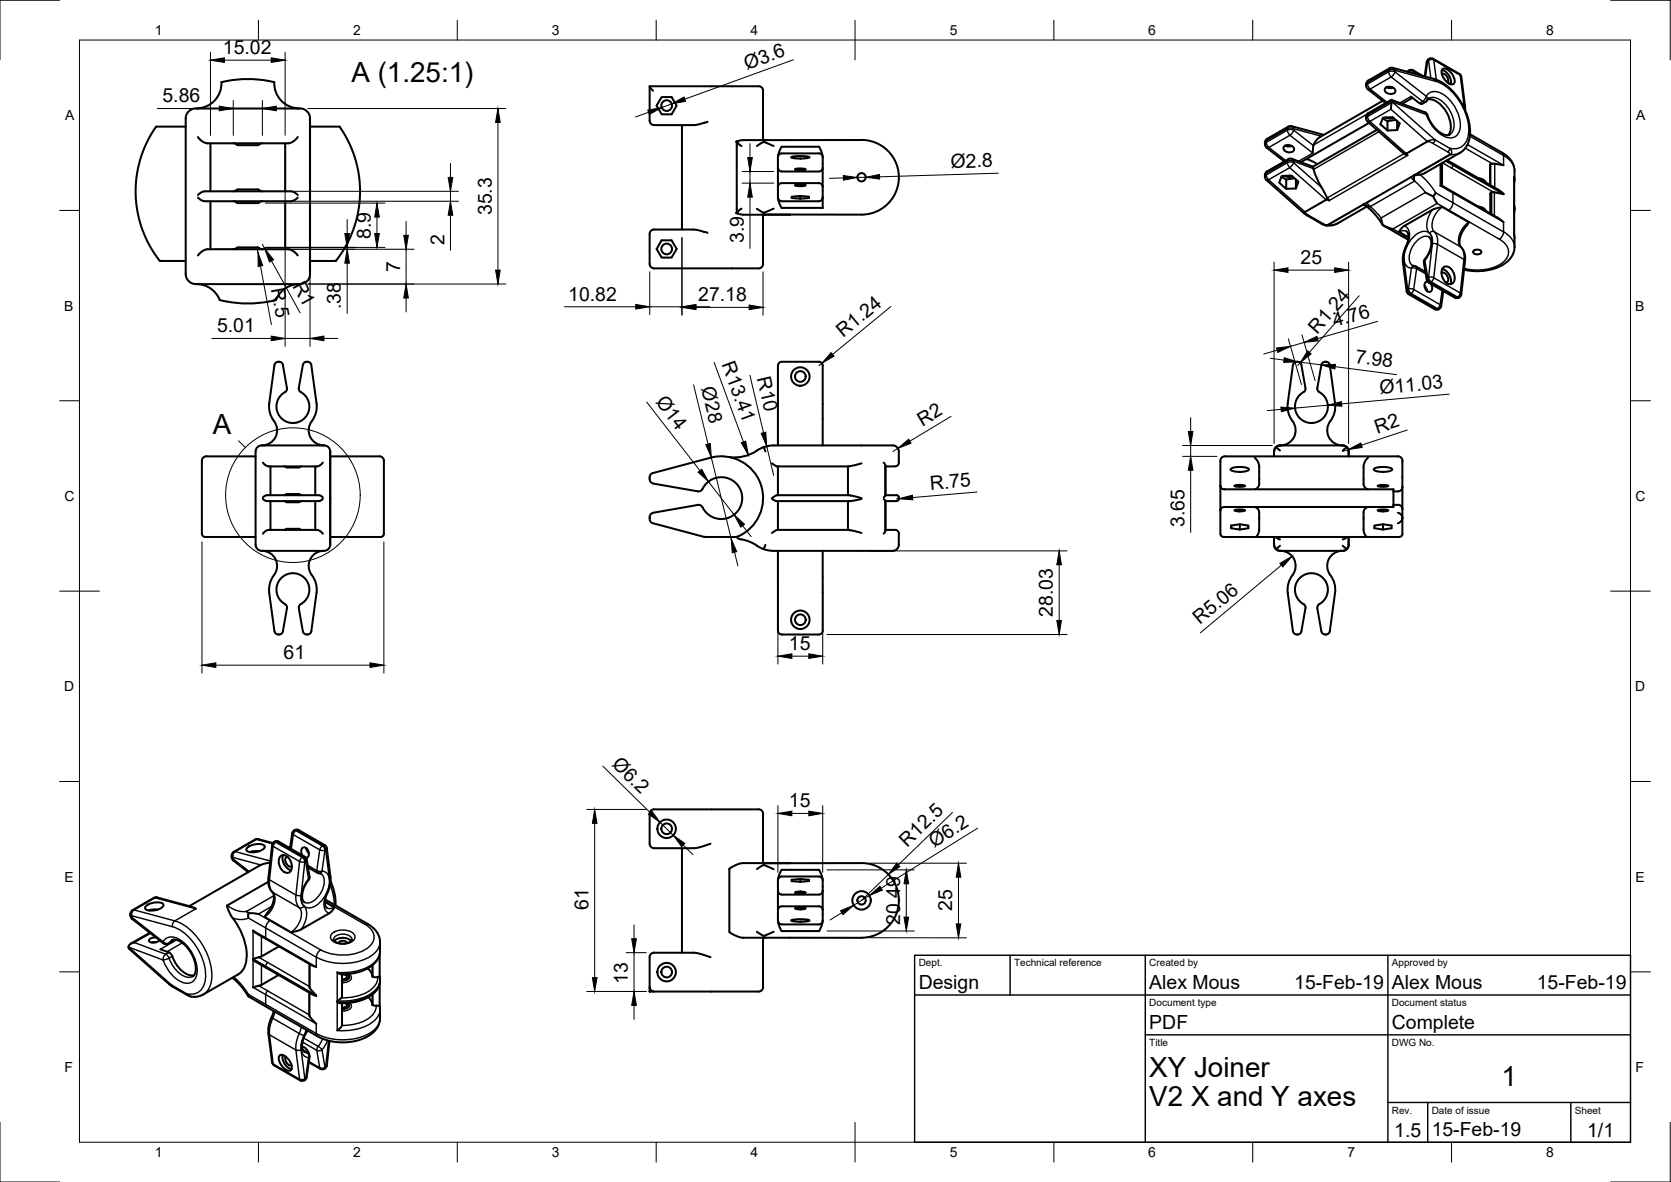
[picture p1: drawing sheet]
<svg xmlns="http://www.w3.org/2000/svg" width="420mm" height="297mm" viewBox="0 0 420 297" stroke-linecap="round" stroke-linejoin="round" font-family="sans-serif">
<!-- layer: Visible -->
<g fill="none" stroke="#000" stroke-width=".51">
<path d="M350.2 17.1l10.7 2.8 2.5 1.4 2.1 1.9 1.6 2.1 1.6 3.1 .7 2.6 .2 1.7-.1 2.2-.5 1.5-1 1.4-9.9 5.8-1.1 .3-1.5 .1 .2 1.5M350.3 17l-.9 .2-5.3 3M353.9 18l.7-.4h.5l2.6 1.5M359.2 14.9l-.4 .7-.6 3.6M359.4 14.8l-.2 .1M359.4 14.8h.9l6.9 4 .2 .5 1 8.4M362.5 17.6a3.2 3.2 0 0 1 2.3 3.6M362.5 18.6a1.62 1.62 0 0 1 1.5 2.2M362.7 17.4a1.69 1.69 0 0 1 2.1 .8 2.11 2.11 0 0 1 .6 3 2.95 2.95 0 0 1-2.8-2.4l-.1-.7zM46.7 29.8v39.1a3.1 3.1 0 0 0 3.9 2.5h23.8a3.5 3.5 0 0 0 3.3-1.4l.3-1.1M46.7 31.8h-7.5l-2 3.4-1.7 4-1.1 4.5-.3 3.7 .2 4.2 .9 4.2 1.5 4.1 2.5 4.3 1 1.4h6.5M49.2 27.3h26.2"/>
<path d="M49.2 27.2a2.51 2.51 0 0 0-2.5 2.6M49.8 34.4l1.2 1.2 1 .4h20.6l1.3-.5 1-1.1M52.9 36v12.1M55.7 20.6a6.3 6.3 0 0 1-6.2 6.6M58.7 36l1.2 .5h4.8l1.3-.5M67.4 20.3l1.6 .4M67.4 20.3a28.3 28.3 0 0 0-11.3 .3l-.4 .1M69 20.6a6.3 6.3 0 0 0 6.1 6.6M71.7 36v12.1M75.4 27.2a2.51 2.51 0 0 1 2.6 2.6M77.9 29.8v39.1M77.9 34.8h.1"/>
<path d="M77.9 29.8h.1M78 29.8v39.1M78 31.8h7.4l2 3.4 1.7 4 1.1 4.5 .3 3.7-.2 4.2-.8 4.2-1.6 4.1-2.4 4.3-1 1.4h-6.5M163.3 21.7v8.6a1.13 1.13 0 0 0 1.2 1.1M164.2 22.8l-.9-1.1h26.5a1.97 1.97 0 0 1 2 .7l.1 12.8M166.4 24.4h2.5l1.2 2.2-1.2 2.1h-2.5l-1.3-2.1zM171.5 31.4v26.3M177.9 30.6l-3.4 .8h-10M185.3 35.6v18M192 35.7l2.5 1M192.5 35.2h-5.9l-1.5 .4 1.4 1.1M192.5 35.2l-2.2 1.5"/>
<path d="M195.6 39.3l.3-1.1 .6-1.3h9.5l.6 1.4 .2 1M196.5 38.6h9.4a.92 .92 0 0 1 1 .9v2.7M196.5 38.6a.96 .96 0 0 0-.9 .9v2.7M198.9 39.5a8.4 8.4 0 0 1 4.7 .1 8.9 8.9 0 0 1-4.7-.1zM216.6 35.2h-24.1M216.6 35.2a9.4 9.4 0 0 1 9.4 9.4 9.4 9.4 0 0 1-9.4 9.3l-24.1 .1M318.1 35.9v.6l.4 .6 4.4 3.5M322.9 36.7a1.56 1.56 0 0 1 2.5 .9 1.46 1.46 0 0 1-1.5 .7 1.46 1.46 0 0 1-1.2-1.3zM323.1 36.6l1 .2 .7-.1M323.9 31.8l-5.3 3.1-.4 .4-.1 .6M323.9 40l1-.1 5.2 2M324.8 31.7l8 2.2"/>
<path d="M324.8 31.7l-.9 .1M328.4 40l1.4 .4 1.4 .9M344.1 20.2a1.48 1.48 0 0 0-.2 2.2l4.5 3.5M344.2 30.9l-17.1 9.9M346.2 32.6l-16.1 9.3M347.7 25.3l-15.7 9.1a4.2 4.2 0 0 0-1.9 4.1M347.7 29.8l1.2 .6M347.7 29.6l2.5-.2 1.7 1.6-.6 1.7-2.4 .1-1.8-1.6zM348.4 22.1a1.54 1.54 0 0 1 2.5 .9 1.46 1.46 0 0 1-1.6 .6 1.46 1.46 0 0 1-1.1-1.2zM348.5 29.5l.9 .3 1-.2M348.6 21.9l1 .2 .7-.1M348.9 30.4v2.4"/>
<path d="M349.8 25.1l-5.7 3.3a1.49 1.49 0 0 0-.2 2.2l8.5 7.5 1.5 .9M349.8 25.1l.1 .5M349.8 25.1l8.4 3.1M350 25.6l-.3 1.9M350.9 30.1l-2 .3M351.3 30.4v2.3M354.8 24.3l2.1 1.6M355.2 24.6l-2.6 1.5M358.2 28.2l.7 .7M358.4 25.6l-1 .5-.5-.2M358.8 25.2l-.4 .4M358.9 28.9l1 2.1 1.6 1.8 1.7 1.1 1 .1 .3-.2"/>
<path d="M359 25a5.3 5.3 0 0 1 4.7 3.2 5.3 5.3 0 0 1 .4 5.8M359.3 24.7l-.5 .5M369.6 33.7l8.3 4.8 1.7 1.4 .6 .8 .5 1.3v4M49.8 49.6l.7 .7 .9 .3h21.9l.7-.3 .9-.7M49.8 49l.8-.6 .8-.3h21.8l.8 .2 .9 .7M52.9 50.6v12M58.7 50.6l1.2 .4h4.8l1.3-.4M58.7 48.1l1.2-.5h5l1.1 .5M71.7 50.6v12M77.9 49.6h.1M77.9 49.3h.1M163.3 58.8v7.5a1.13 1.13 0 0 0 1.2 1.1"/>
<path d="M164.5 57.7h10l3.4 .8M164.5 57.7a1.13 1.13 0 0 0-1.2 1.1M185.3 53.6h-.2l1.8 .4h5.6M186.5 52.5l-1.2 1.1M190.3 52.5l1.7 1M191.9 54v12.3a1.36 1.36 0 0 1-1.8 1.1h-25.6M192 53.5l.2 .4h-.1M192.1 53.9l6.5 .1M192.1 53.9l.4 .1M194.5 52.4l-2.5 1.1M195.6 47v1a3.1 3.1 0 0 0 .3 2.3l.6 .3M195.6 42.2v4.8"/>
<path d="M195.6 42.2a.92 .92 0 0 0 .9 .9M196.5 46h9.4a.92 .92 0 0 1 1 .9M196.5 43.1h9.4M196.5 50.6h9.4M196.5 46a.92 .92 0 0 0-.9 .9M199.9 42.5a4.3 4.3 0 0 1 2.7 .1 4.1 4.1 0 0 1-2.7 0zM199.9 46.5l1.6-.2 1.1 .3a4 4 0 0 1-2.7 0zM201.2 49.2v.7l-2.1-.1v-.4l2.1-.2 2.2 .2v.4l-2.2 .1M206.9 42.2a.92 .92 0 0 1-1 .9M206.9 49.6a.92 .92 0 0 1-1 1M206.9 47v5.2h-10.4l-.6-1.3-.3-1.1M206.9 42.2v4.8"/>
<path d="M318.1 44.4l.3 .9 9.6 8.4 5.2 2.9 1.3 .1 1.5-.4 7.7-4.4M318.1 44v.4M322.2 44.4l1.2 .7M322.3 44.2l2.4-.1 1.8 1.6-.7 1.7-2.4 .1-1.8-1.6zM323 44.2l.9 .3 1-.2M323.4 45.1v2.4M323.9 40l-5.3 3-.4 .5-.1 .5M325.5 44.8l-2.1 .3M325.8 45.1v2.3M330.1 41.9a23.4 23.4 0 0 0 3 6.6l1.1 1.9M342.8 51.3l.1 .1M342.9 51.4l1.6 .5"/>
<path d="M342.9 51.4l2.5 2.1 2.3 3.1 6.4 3.6M347.3 54.8v.5a1.86 1.86 0 0 0 1.8 1.9l1.1 .3M353.6 58.1l.5 .6v1.3l-1.2 3.8-.2 1.8 1 7.6 .5 .7M354.1 59.6l-2.3-1.3 .9-1.3 7.6-4.4 1.7-.5 .7-.1 6.6 3.8-1.6 2.4-.7 2 .1 1.4 1.1 1.7 .2 1.8-1 8.9-.2 .5-.4 .3M355.6 44.1l-12.7 7.3M358.4 48.4l1.2 .6a.73 .73 0 0 0 .8 .2 .73 .73 0 0 0 .5-.6l.1-.1M359.3 59.5l.6 1-.1 1.5-.7 1.9-.9 1.3M360.3 49.3l1.1 1.8M362.1 46.7l.4-.1 14 8.1 1.6 1.1M362.6 41v5.7M363.9 40.3l12.6 7.2 1.6 1.2M374.7 48.7v5"/>
<path d="M374.7 41.3v5.2M375 48.3v5.5M375.3 41.1l-.6 .2M375.3 41.2l2.8 .3M375.5 48.3l2.6 .5M375.5 48.3h-.5l-.3 .4M380.7 51.9v7.1M380.7 44.4v7.2M380.7 51.6h.1M380.7 59l.1 3.3-.2 1.2-.9 1.5-1.1 1.1-2.6 1.3-2.9 .7h-2.6l-2.4-.3M380.7 51.6v1.9M380.7 59h.1"/>
<path d="M49.5 71.4a6.8 6.8 0 0 1 5.9 4l1.6 .4M49.8 64.2l1.1-1.1 1.1-.5h20.6l1.1 .5 1.2 1.1M59.5 62.3l-.8 .3M65.2 62.3l-.5-.1h-4.8l-.4 .1M65.2 62.3l.8 .3M67.7 75.8a28.2 28.2 0 0 1-10.7 0M71.5 72.6a7.3 7.3 0 0 0-2.2 2.8l-1.7 .4M75.1 71.4l-1.7 .3-1.9 .9M77.9 68.9h.1M77.9 63.9h.1M166.3 60.4h2.6l1.2 2.2-1.2 2.1h-2.5l-1.3-2.1zM354.1 73.9l6.7 3.8"/>
<path d="M355.2 66.7l.8 .3 2.4 1.3M358 66l.8 4.3 .2 .5 6.9 4h.9M358.2 71.9l.7 1.2M358.2 65.2l-.2 .8M358.8 73h-.1M358.9 70.7a1.35 1.35 0 0 0-.8 1.2 1.35 1.35 0 0 0 .7 1.2 .83 .83 0 0 0 1.1 .1 .83 .83 0 0 0 .2-1.1l-.3-.7M361.7 77.7h-.9M361.9 77.6l-.2 .1M362.5 68.6a1.52 1.52 0 0 1 1.6 2l-.3 .3h-.3M362.7 67.6a3.1 3.1 0 0 1 2 3.8M362.7 67.4a1.44 1.44 0 0 1 2.5 .6 2.39 2.39 0 0 1-.1 3.3 2.31 2.31 0 0 1-2.6-2.5zM362.9 73.1l-.5 3.8-.5 .7"/>
<path d="M370.5 63.1l.9-.4a.76 .76 0 0 1 1 .9l-1 .3a.76 .76 0 0 1-.9-.8zM71.1 91.7a1.09 1.09 0 0 0-1-.8 1.09 1.09 0 0 0-1.1 .8l-1.3 9.7M77.3 90.9h-.2a.92 .92 0 0 0-.9 .8l-1.1 6.1a1.53 1.53 0 0 0 1.1 1.1 4.2 4.2 0 0 1 .2 6.3 4.2 4.2 0 0 1-6.3-.8 4.2 4.2 0 0 1 1.8-6.1l.3-.8-1.1-5.8M77.4 90.9a.92 .92 0 0 1 .9 .8l1.3 9.7M196.5 90.9h9.4a.92 .92 0 0 1 1 .9v20.1M196.5 90.9a.96 .96 0 0 0-.9 .9v20.1M327.2 91.7a1.09 1.09 0 0 0-1-.8 1.09 1.09 0 0 0-1.1 .8l-1.3 9.7M333.4 90.9h-.2a.95 .95 0 0 0-.9 .8l-1.1 6.1a1.53 1.53 0 0 0 1.1 1.1 4.2 4.2 0 0 1 .2 6.3 4.2 4.2 0 0 1-6.3-.8 4.2 4.2 0 0 1 1.8-6.1l.3-.8-1.1-5.8M333.4 90.9a.92 .92 0 0 1 1 .8l1.3 9.7M64.3 114.7h-12.4a1.36 1.36 0 0 0-1.1 1.7v17.8M64.3 113.4v23.5M64.3 113.4a1.7 1.7 0 0 1 2.1-1.5h14.1a2.35 2.35 0 0 1 2.4 1.1l.1 .4"/>
<path d="M66.1 116.3l.7 .6 .7 .3h12.2l.8-.3 .7-.6M67.7 101.4a6.4 6.4 0 0 0 1.5 4.9 3.8 3.8 0 0 1-3.2 5.6M68 117.2v7.2M71.4 117.2a8.1 8.1 0 0 0 4.1 .1l.4-.1M79.3 117.2v7.2M79.6 101.4a6.4 6.4 0 0 1-1.5 4.9 3.8 3.8 0 0 0 3.2 5.6M83 113.4v23.5M83 116.4h.1M83 113.4h.1M83 114.7h12.4a1.13 1.13 0 0 1 1.1 1.1M83 113.4v11.8M96.5 115.8v18.4"/>
<path d="M190.3 113.2a10.1 10.1 0 0 1-6.9 1.7M192 112.4l-1.7 .8M194.1 116.4l1.3 .8h18l3.2-.8M195.6 117.2v7.2M213.2 117.2v7.2M222.2 116.3l.4 .6v7.6M222.6 117.2h2.5M226 113.4v2.9M226 113.4a1.71 1.71 0 0 0-2.2-1.5h-29.4l-2.4 .5 .5 1M226 116.2a.94 .94 0 0 1-.9 1M308 114.7h43.5a1.18 1.18 0 0 1 1.1 1.4v6.3M308 114.7a1.22 1.22 0 0 0-1.1 1.4v5.9"/>
<path d="M309.5 117.8a5.5 5.5 0 0 1 4.5 .1 2.94 2.94 0 0 1-2.7 .7 1.88 1.88 0 0 1-1.9-.7zM315.5 115l.7 .9 .4 .9v4.9a1.43 1.43 0 0 1-1.1 1.2M320.8 112.4l-.4 .8-.1 1.5M320.8 112.4l1 .8M321.9 111.9h15.7M321.9 111.9l-1.1 .5M321.9 111.9a1.49 1.49 0 0 0-1.5 1.5M323.8 101.4a6.4 6.4 0 0 0 1.5 4.9 3.8 3.8 0 0 1-3.2 5.6M335.7 101.4a6.4 6.4 0 0 1-1.5 4.9 3.8 3.8 0 0 0 3.2 5.6M337.6 111.9l.9 .3 .4 .5 .2 2M337.6 111.9a1.49 1.49 0 0 1 1.5 1.5M338.6 112.4l-1 .8"/>
<path d="M339.1 113.4v1.3M344 115l-.8 .9-.3 .9v4.9a1.43 1.43 0 0 0 1.1 1.2M345.5 117.8a5.5 5.5 0 0 1 4.6 .1 2.87 2.87 0 0 1-2.8 .7 1.88 1.88 0 0 1-1.9-.7zM50.8 134.2a.75 .75 0 0 0 .7 .7M51.5 134.9h12.8M66 138.4a3.9 3.9 0 0 1 3.5 2.5 3.9 3.9 0 0 1-1 4.2l-.7 1.9-.1 1.3 1.3 10.4a.99 .99 0 0 0 .9 .7M66.1 125.4l.9 .5h13.3l.9-.5M66.1 134.1l.7-.7 .7-.2h12.2l.8 .2 .7 .7M66.1 125l.9-.6h13.3l.9 .6M68 125.9v7.3M71.4 125.9a8.1 8.1 0 0 0 4.1 .1l.4-.1M71.4 124.4a8.7 8.7 0 0 1 3.7-.3l.8 .3"/>
<path d="M71.9 133l-.5 .2M75.4 133l.5 .2M75.4 133h-3.5M79.3 125.9v7.3M81.3 138.4l-1.4 .4a3.9 3.9 0 0 0-1.1 6.3l.6 1.2 .2 2-1.3 10.4a.94 .94 0 0 1-.9 .7M83 136.9h.1M83 133.9h.1M83 125.4h.1M83 125.2h.1M83 136.9a1.75 1.75 0 0 1-2.2 1.5h-14a2.29 2.29 0 0 1-2.4-1l-.1-.5M83 125.2v11.7M83 134.9h12.8"/>
<path d="M96.5 134.2a.75 .75 0 0 1-.7 .7M163.5 130.1a.97 .97 0 0 0 .7 1.4l13.1 3.4M175.4 126.9l-11.1 1.9a1.21 1.21 0 0 0-1 1.3M176.6 122.9a5.3 5.3 0 0 1 8.2-1.6 5.3 5.3 0 0 1-.4 8.3 5.3 5.3 0 0 1-8-2.4l-1-.3M176.6 122.9a1.12 1.12 0 0 1-1.2 .6l-11.1-2a1.43 1.43 0 0 1-1-1.3 1.43 1.43 0 0 1 .9-1.3l14.4-3.9a10.5 10.5 0 0 1 12.7 6.8 10.5 10.5 0 0 1-5.9 13.1M177.2 134.9h8.1l.4 .5 .8 .2M185.4 134.9h-.3M186.5 135.5l1.7 .5 2.1 1.1M190.3 137.1l1.7 .9M194.1 125.2l1.2-.8h18.3l3 .8M194.1 125.4l1.1 .5h18.6l2.8-.5M194.1 133.9l1.3-.7h17.9l3.3 .7"/>
<path d="M195.6 138.4v20.1a.96 .96 0 0 0 .9 .9M195.6 125.9v7.3M206.9 138.4v20.1a.92 .92 0 0 1-1 .9M213.2 125.9v7.3M222.2 125.4l.4 .5M222.6 133.2h2.5M222.6 124.4h2.8M222.6 125.9v7.5l-.4 .7M222.6 124.5l-.4 .5M225.1 133.2a.94 .94 0 0 1 .9 .9M225.4 124.4a.69 .69 0 0 1 .6 1M226 125.4a1.32 1.32 0 0 1-1.7 .5h-1.7"/>
<path d="M226 134.1v2.8a1.75 1.75 0 0 1-2.2 1.5h-29.4l-2.4-.4 .5-1.1M306.9 122v.2a.89 .89 0 0 0 1.1 .7M306.9 128.3v5.9M306.9 122v6.3M306.9 134.2a.75 .75 0 0 0 .7 .7M307.6 134.9h8.2M307.8 123l42.6-.1v.6M308 127.4a.94 .94 0 0 0-1.1 .9M309.6 132.1l2.1-.4 2.2 .4v.6l-2.2 .4-2.1-.4zM309.6 132.1v.6M310.4 128.2a3.9 3.9 0 0 1 2.7 .1 3.7 3.7 0 0 1-2.7-.1zM310.4 122.1a3.7 3.7 0 0 1 2.7 0 3.9 3.9 0 0 1-2.7 0z"/>
<path d="M311.7 131.7v1.4M315.5 127.4a1.42 1.42 0 0 1 1.1 1.3v4.7l-.4 1.1-.4 .4M315.8 134.9h27.9M320.3 134.9v2l.5 1.1M320.4 136.9a1.49 1.49 0 0 0 1.5 1.5M320.7 134.9l1.1 .7M320.8 138l1.1 .4M321.8 137.1l-1 .9M321.9 138.4h15.7M322.1 138.4a3.9 3.9 0 0 1 3.5 2.5 3.9 3.9 0 0 1-1 4.2l-.7 1.9-.2 1.3 1.4 10.4a.99 .99 0 0 0 .9 .7M337.4 138.4a3.9 3.9 0 0 0-3.5 2.5 3.9 3.9 0 0 0 1 4.2l.5 1.2 .3 2-1.3 10.4a.94 .94 0 0 1-1 .7M338.6 138l-1 .4"/>
<path d="M338.7 134.9l-1.1 .7M339.1 134.9l-.1 2.5a.48 .48 0 0 1-.3 .6 .48 .48 0 0 1-.6-.4l-.5-.5M339.1 134.9v2a1.49 1.49 0 0 1-1.5 1.5M344 127.4a1.38 1.38 0 0 0-1.1 1.3v4.7l.7 1.5h8.3M345.6 132.1l2.1-.4 2.2 .4v.6l-2.2 .4-2.1-.4zM346.4 122.1a3.7 3.7 0 0 1 2.7 0 3.9 3.9 0 0 1-2.7 0zM346.4 128.2a3.9 3.9 0 0 1 2.7 .1 3.7 3.7 0 0 1-2.7-.1zM347.7 131.7v1.4M350.4 126.9h1.1a1.13 1.13 0 0 1 1.1 1.1M350.4 123.5v3.4M350.4 126.9v.5h-42.6M351.5 128.8a1.34 1.34 0 0 1 1.1 1.4 1.34 1.34 0 0 1-1.1 1.3"/>
<path d="M352.6 122.4v5.6M352.6 134.2a.75 .75 0 0 1-.7 .7M352.6 128v6.2M352.6 122.4a1.13 1.13 0 0 1-1.1 1.1h-1.1M69.9 159.5h.3M71.1 158.7l1.1-6.2a1.54 1.54 0 0 0-1.1-1.1 4.2 4.2 0 0 1-.2-6.3 4.2 4.2 0 0 1 6.3 .9 4.2 4.2 0 0 1-1.8 6l-.3 .8 1.1 5.9M71.1 158.7a.92 .92 0 0 1-.9 .7M76.2 158.7a.92 .92 0 0 0 .9 .7M77.1 159.5h.2M196.5 159.5h9.4M326 159.5h.3M327.2 158.7l1.1-6.2a1.53 1.53 0 0 0-1.1-1.1 4.2 4.2 0 0 1-.2-6.3 4.2 4.2 0 0 1 6.3 .9 4.2 4.2 0 0 1-1.8 6l-.3 .8 1.1 5.9"/>
<path d="M327.2 158.7a.92 .92 0 0 1-.9 .7M332.3 158.7a.92 .92 0 0 0 .9 .7M333.2 159.5h.2M58.3 215l.2 1.1 3.9 3.1M62.1 213.1a4.2 4.2 0 0 1 4.4-.6v.1a1.76 1.76 0 0 1-1.7 1.4 2.83 2.83 0 0 1-2.8-.4zM64.1 211l-5.3 3-.4 .4-.1 .6M64.1 211l.9-.1 3.6 1M65 213.9h-.9l-1.2 .2M65.3 217.5l-17.7 10.2M65.6 217.3l-.3 .2M67.9 216.8l-2.3 .6M70.5 215.1a1.88 1.88 0 0 1 2.7 1.5 1.95 1.95 0 0 1-.8 2.8 2.76 2.76 0 0 1-1.9-4.3z"/>
<path d="M71.2 214.9a3.1 3.1 0 0 0 2 3.8M72.4 215.4a.79 .79 0 0 0-.7 .5 .79 .79 0 0 0 .2 .9l.4 .6a.8 .8 0 0 0 1.1 .3M72.5 212.9l.5 .1M73.5 209.4l-.6 3.8M73.5 209.4a1.12 1.12 0 0 1 1.6-.8l6.6 3.8 .4 .4 1 8.1-.3 2.2-.8 2.1-.3 1.3 .1 1.1 .4 .6M76 215a1.13 1.13 0 0 1-.3-1.3 1.13 1.13 0 0 1 1-.7 1.56 1.56 0 0 1 .4 2.6h-.1M77 213.1l.7 1.3M77.1 216l-.5-.7-6.6-3.8a1.14 1.14 0 0 0-1.6 .8l-.9 9.5 .3 1.4 1 1.4 .1 1.2-.7 2.3-1.7 2.3 6.7 3.9 .9-.2 1.5-.5 7.8-4.5 .7-1.1-2.4-1.3M77.1 216l.7 4.6-1 1.7-.7 1.6-.1 1.9 .5 .9M77.1 213.3h-.1M77.4 218l2.4 1.4M79.9 219.3l.8 .3"/>
<path d="M163.3 204.5v7.5a1.13 1.13 0 0 0 1.2 1.2M164.5 203.4h26.2M164.5 203.4a1.13 1.13 0 0 0-1.2 1.1M171.5 213.2v26.2M178.6 212l-4 1.2h-10.1M190.7 203.4a1.13 1.13 0 0 1 1.2 1.1M191.9 204.5v12.4M192 217.4l-1.7 1M192 217.4l2.5 1M192.1 216.9h.4h-6l-1.5 .5-1.6 .9v15.9l1.3 .8 1.8 .6 6 .1M192.1 216.9l.1 .1-.2 .4M198.6 216.9h.1"/>
<path d="M216.6 216.9h-24.5M216.6 216.9a9.4 9.4 0 0 1 9.4 9.4 9.4 9.4 0 0 1-9.4 9.4h-24.1M32.3 238h.1M32.8 230l.4 .9 7.9 6.2a1.72 1.72 0 0 0 2.2-.5l.3-.5M33.8 236.9a1.41 1.41 0 0 0-1.5 1.1M36.7 227.7a4.1 4.1 0 0 1 4.3-.6l.1 .2a1.77 1.77 0 0 1-1.8 1.4 2.77 2.77 0 0 1-2.8-.4zM37.7 234.4l-4.8 2.7M38.7 225.6l-5.3 3.1-.5 .4-.1 .9M38.7 225.6l.8-.1 8.8 2.4 1 .5M39.2 235.6a1.53 1.53 0 0 0-1.8 .8 1.9 1.9 0 0 0 2.7-.1M39.2 236.8h-1M39.6 228.6l-.9-.1-1.3 .3"/>
<path d="M40.3 238.6l2.2 .7M42.5 239.3l.5 .4a10 10 0 0 0 3.8 5l1 .4h1M43.2 236.3l1-.2 1.3 .6 1.4 1.2 1.1 1.5 .9 2.2 .3 1.5-.2 1.6-.5 .7M62 229.1l.5 .4M63.6 233.8l.7 .7 14 8 1.2 .5M65 229.7l-1.8-.2a.52 .52 0 0 0-.8 .3l.1 .9M67.5 221.6l-10.4 6 1 2.5a17.3 17.3 0 0 1 3.9 10.9 4.8 4.8 0 0 1-2.1 3.9l-9.3 5.3-1.3 .3h-1.3l-5.2-3-10.2-9-.3-.5M70.1 237.8l-4.4 2.6M81.8 226l11.5 6.7a4.9 4.9 0 0 1 2.2 4v2.6l-.2 1a8.4 8.4 0 0 1-7.1 4.4l-.7 .1a2.88 2.88 0 0 1-2.6-.4h-.1M83.1 221.5l1.1 3.4 .1 2.6M83.8 236.1l.3 .4 .5 .3 1.4 .3 1.7-.3 .5-.3 .3-.4M84.1 236.5a3.2 3.2 0 0 1 4.2 0"/>
<path d="M85.1 237a1.24 1.24 0 0 1 2.1 0M95.5 239.8v5.6M164.5 239.4h10.1l4 1.1M164.5 239.4a1.13 1.13 0 0 0-1.2 1.1M190.3 234.2l2.2 1.5M191.9 235.7v12.3a1.35 1.35 0 0 1-1.8 1.2h-26.8M194.5 234.2l-2.5 1M195.6 228.7v2.7a.92 .92 0 0 0 .9 .9M195.6 231.5l.3 1.2 .6 1.3h9.5l.6-1.5 .2-1M195.6 221.1l.3-1.2 .6-1.3h9.5l.6 1.5 .2 1M195.6 223.9a.92 .92 0 0 0 .9 .9M196.5 220.3h9.4a.93 .93 0 0 1 1 1v7.4"/>
<path d="M196.5 227.8h9.4a.92 .92 0 0 1 1 .9M196.5 232.3h9.4M196.5 220.3a.96 .96 0 0 0-.9 1v7.4M196.5 227.8a.92 .92 0 0 0-.9 .9M198.9 231.3a8.4 8.4 0 0 1 4.7 .1 8.9 8.9 0 0 1-4.7-.1zM199.9 224.3a4.1 4.1 0 0 1 2.7 0 4 4 0 0 1-2.7 0zM199.9 228.2a4.3 4.3 0 0 1 2.7 .1 4.1 4.1 0 0 1-2.7 0zM201.2 220.9l2.2 .2v.3l-2.2 .2M201.2 220.9v.7M201.2 220.9l-2.1 .2v.3l2.1 .2M206.9 223.9a.92 .92 0 0 1-1 .9h-9.4M206.9 228.7v2.7a.92 .92 0 0 1-1 .9"/>
<path d="M58.4 245.7l2 1.9 2 2.7M62.5 249.9v.5l17.6 10.2 2.5 .9 2.5 .4h2.4l2.3-.4 2.4-.9 1.5-1 1.1-1.2 .6-1.5 .1-4.1M63.6 241.1l.6 .6 14.2 8.1 1.1 .5M65.8 240.3l-2.2 .7M68.8 254.1l-1.1 3.2-.2 2.1 .9 7.6 .5 .7M70.1 245l-4.3 2.5-2.2 .6M77.4 259l-.9 1.6-.5 1.7v1.2l.5 .9M77.7 249.4v5.8l1.8 2.1M77.8 242.2v5.9l1.7 2M85.8 250.8l-1 .7M86 257.7l-1.2 1.3M86 252.1v5.6"/>
<path d="M86 246.1l1.1-.3 .1-.2-.1-.5-1.1-.3v5.6l-.1 .4M86.7 252.1l.5 .3v.4l-.5 .3-.7 .1M92.5 243.3l.7 .8 .5 1.3M92.6 250.6l.8 1.1 .3 .9M93.7 242.6v2.8M93.7 249.9v2.7M93.7 252.6l.9 .1M94.6 252.7l.9 .1M95.5 245.4l-1.2 .2-.6-.2M95.5 245.4v1.5a6.2 6.2 0 0 1-4.8 4.5l-1.7 .4-2.1 .3h-1.4l-.7-.3M95.5 247.3v5.5M163.3 248a1.13 1.13 0 0 0 1.2 1.2"/>
<path d="M163.3 240.5v8.7M163.6 248.8l-.3 .4M68.9 267.7l6.6 3.8M70.3 265.3a1.7 1.7 0 0 1 2.1 .8 2.63 2.63 0 0 1 .8 2.8 1.7 1.7 0 0 1-2.1-.8 2.63 2.63 0 0 1-.8-2.8zM71.1 265.1a3.2 3.2 0 0 0 2.2 3.6M71.8 265.5a1.62 1.62 0 0 0 1.5 2.2M76 263.1a2.07 2.07 0 0 1 1.7 1.7M76.2 263.9l1.4 .9 .3 .7-.8 5.2-.2 .5-.4 .3M76.5 271.5h-1M77.6 266.9l3 1.7h.9M82.8 261.6l-.6 6.2-.3 .5-.4 .3"/>
<circle cx="167.6" cy="26.5" r="1.34"/>
<circle cx="216.6" cy="44.6" r="1.05"/>
<circle cx="167.6" cy="62.6" r="1.34"/>
<circle cx="201.2" cy="94.6" r="2.33"/>
<circle cx="201.2" cy="94.6" r="1.34"/>
<circle cx="201.2" cy="155.8" r="2.33"/>
<circle cx="201.2" cy="155.7" r="1.34"/>
<circle cx="167.6" cy="208.3" r="2.33"/>
<circle cx="167.6" cy="208.3" r="1.34"/>
<circle cx="216.6" cy="226.3" r="2.32"/>
<circle cx="216.6" cy="226.3" r="1.05"/>
<circle cx="167.6" cy="244.3" r="2.33"/>
<circle cx="167.6" cy="244.3" r="1.34"/>
</g>
<!-- layer: Visible Narrow -->
<g fill="none" stroke="#000" stroke-width=".36">
<path d="M349.2 18l.8-.1 .8 .1-.4 .8-.6 .5-.4-.6zM350.3 17l.5 .7a1.79 1.79 0 0 0-1.6 0l.2-.5M350.7 18v-.3l10.3 2.7M350.7 18l7.9 6.2M354.1 18.1h.1M354.2 17.8l-.2 .3M354.4 17.7l-.2 .4M355.3 17.7l.2 .3M355.5 18v.5M355.5 18l1.6 .9M355.5 17.9l-.7-.1-.6 .3M359 15.3l.2-.1 .6 4.4"/>
<path d="M359 15.3l-.6 4M359 15.3l-.2 .3M359.2 14.9l-.2 .4M359.4 14.8l-.2 .4M360.3 14.8l.2 .3M360.5 19.8l.5 .6M360.5 15.1l-.6-.2-.7 .3M360.5 15.1l.6 4.9M360.5 15.1l6.7 3.8M367 18.6l.2 .3M367.2 18.9l.2 .4M367.2 18.9l.9 7.4"/>
<path d="M318.4 35.8l-.3 .4M318.4 35.7l.2 .8 .5 .5M318.6 34.9l-.5 1M319 37l-.5 .1M319 37l4.3 3.4M323.7 32.3l-5.3 3.1v.4M323.7 32.3v.4M323.7 32.7l-5.3 3.1M323.7 32.7a1.79 1.79 0 0 1 1.6 0l-.3 .7-.7 .6M323.7 32.7l.2 .7 .5 .6M323.9 31.8l-.2 .5M323.9 40l-.2 .5"/>
<path d="M324.3 34l-5.3 3M324.3 34l5.8 4.5-3.6 2M324.8 31.7l.5 .6-.8-.1-.8 .1M324.9 39.9l.4 .6M332.3 34.2l-7-1.9v.4l4.9 3.9M343.5 21.5l.3-.4 .2 .7 .5 .6M343.8 28.7l-13.5 7.7M343.8 29.3l-.3 .4M343.8 28.9l-.3 .5M343.8 20.7l-.3 .5M343.9 29.3l.1 .6 .4 .6M343.9 20.8l5.2-3.1v.3l-5.2 3.1z"/>
<path d="M343.9 28.9v.4M344.1 28.4l-.2 .5M344.1 20.2l-.2 .5M344.4 30.5l-.5 .1M344.4 30.5l5.3-3 9.1 8M344.4 30.5l9.1 8.1M344.5 22.4h-.6M344.5 22.4l5.3-3.1 7.9 6.2-.8 .4M344.5 22.4l4.3 3.3M346.7 33.1l-16.4 9.5M349.9 25.4l-6 3.5M349.9 25.8l-6 3.5"/>
<path d="M353.1 38.6l-19.4 11.1M353.5 38.6l-.2 .2M353.5 38.5l.2 .1M354.8 24.3l-2.8 1.6M358.2 28.2l.5 .6 .2 .1M358.6 24.2a2.77 2.77 0 0 1 4.3-.4 9.2 9.2 0 0 1 4 9.2 2.54 2.54 0 0 1-3.9 1.2 9.7 9.7 0 0 1-4.4-5.4l-8.6-3.2 10.8 9.5M358.6 24.2l-.3 .7-.6 .6 .7 .1M358.7 24.2l.2 .5-.1 .5M358.8 35.5l-5.3 3.1M358.9 35.5l.1 .1M359 35.6l-5.3 3.1 .2 .3-19.7 11.4-.7-.1M359 35.6l.9 .2 4.1 2.4 .5 .4v.2"/>
<path d="M359.3 24.7a3.2 3.2 0 0 1 3.5 1 7.1 7.1 0 0 1 2.5 7.3l-.8 .8M360.8 35.1l-.9 .1-1.1 .3M360.8 35.1l3.7 2.2M360.8 35.1l-.1 .5-.4 .4M361 20.4a13.7 13.7 0 0 1 8.1 10 6.3 6.3 0 0 1-1.4 6.3 3.7 3.7 0 0 1-3.2 .6M364.5 37.3l.5 .8-.3 .8-9 5.2M364.5 38.8l-9 5.2M364.5 37.2l-.1 .6-.4 .4M367.1 38.4l-1.3 .4h-1.3M367.5 25.9l.6 .4M368.1 26.3l.3 .3M368.1 26.3v.8"/>
<path d="M368.4 37.2l6.9 4M369 36.3l9.1 5.2v-2.4M369.6 34.2l8.5 4.9M377.8 38.4l.3 .7M378.1 39.1a4.8 4.8 0 0 1 2.7 3.8M318.4 43.9l-.3 .5M318.4 43.6l-.3 .4M318.4 43.9l.2 .7 .4 .6M318.4 43.6v.3M318.6 43l-.2 .6M319 45.2l-.6 .1M319 45.2l9.1 8"/>
<path d="M323.7 40.5v.4l-5.3 3M323.7 40.5l-5.3 3.1M323.7 40.9a1.79 1.79 0 0 1 1.6 0l-.4 .7-.6 .5M323.7 40.5a1.79 1.79 0 0 1 1.6 0M323.7 40.9l.2 .6 .4 .6M324.3 42.1l-5.3 3.1M324.3 42.1l9.1 8.1M328.1 53.2l-.2 .4M328.1 53.2l.1 .1M328.2 53.3l.8 .8M329 54.1l3.7 2.1M329 54.1h-.4"/>
<path d="M330.2 42.4l-4.9-1.9v.4l7 6.2M332.7 56.2h-.4M333.4 50.2l-5.3 3M333.4 50.1l.1 .1M333.5 50.3l-5.3 3M333.8 56.5l.2 .1M333.9 50l-.5 .2M334 56.6l-.5 .1M336.4 56.1l-.9 .4-1.5 .1M342.8 51.3l-9 5.2-1.1-.3M342.9 51.4l-8.9 5.2M343.7 50.9l.8 1"/>
<path d="M344.5 51.9l1.4 1.3 1.4 1.6M353.1 56.8a2.66 2.66 0 0 1 1.2 3.4l-.1 .5a9.4 9.4 0 0 0-1.2 4.7M353.1 59.2l-2.9-1.7 11.2-6.4 15.6 9M353.1 59.2l-.7 .1M353.1 59.2l1 .6M353.6 58.1l-1-.1-.8 .3M354.8 44.5l.9 1M355.7 45.5l-11.2 6.4M355.7 45.5l1.4 1.3 1.3 1.6M357 43.9a17.8 17.8 0 0 1 4 4.5l4.3 2.6M358.4 48.4l-11.1 6.4M359.3 59.6a2.8 2.8 0 0 0-3.2 1 5.6 5.6 0 0 0-1.6 5.4l.7 .7"/>
<path d="M359.4 58.6l.7 1.1v1.6M360.1 52.8a5.6 5.6 0 0 0-.9 5.5l.2 .3M360.6 58.2l6.6 3.8M360.6 58.2l.7 1.3 .2 1.9M360.6 58.2a.93 .93 0 0 0-1.2 .4M362.1 41.3v5.4l3.2 1.8v2.5M362.7 52a5.3 5.3 0 0 0-2.4 5.9l.3 .3M362.7 40.9l2.2 1.3M363.6 40.4l1.7 1.1-1.8-1M364.9 42.2l10.6 6.1M365.2 48.2l.1 .3 12.8 7.3v2.5M365.2 41l.1 .4 12.8 7.3v.1l-12.8-7.3-.4 .7"/>
<path d="M365.3 51l-.3 1-.7 .8M365.3 51l12.8 7.3M369.3 55.8a5.3 5.3 0 0 0-2.3 5.9l.3 .3M371.6 51.8a2.07 2.07 0 0 1 2 1.2M371.6 44.7a2.07 2.07 0 0 1 2 1.2M375.8 48.3v6M375.8 41.1v6.1M378.1 58.3l-.5 1.2-.6 .6a3.5 3.5 0 0 1 2 4.5 8.5 8.5 0 0 1-7.6 3.3l-3.2-.4M378.1 58.3a4.8 4.8 0 0 1 2.7 3.8M380.7 44.4v7.2M380.7 51.9v7.1M380.7 51.6l.1 .7"/>
<path d="M380.7 44.4l.1 .8M380.7 51.9l.1 .8M380.7 59l.1 .8M353 65.4l.9 7.3M353 65.4l-.2 .5M353.6 61.8l.2 .1M354 72.7l.1 .7 .5 .4M354 72.7l-.3 .5M354.2 72.6l-.3 .1M354.2 72.6l.2 .7 .4 .4M354.2 72.6l.6-.1 .7 .2M354.6 73.9l6.7 3.8"/>
<path d="M354.6 73.8l-.4 .1M354.8 73.8l6.6 3.8-.1 .1M354.8 73.8l-.2 .1M354.9 67.4l-.7 5.2M354.9 67.4l.6-.1 .7 .2M355.5 72.7l6.6 3.9M355.5 72.7l-.2 .6-.5 .4M355.6 66.8l-.4 .2-.3 .4M356 67l.2 .5M356.2 67.5l-.7 5.2M356.2 67.5l2.3 1.3M358.2 65.2l.1 .2"/>
<path d="M358.3 65.4l.7 4.4M358.3 65.4a6.6 6.6 0 0 0 1.5-6.3 2.15 2.15 0 0 0-3.2-.5 7.4 7.4 0 0 0-3.4 7.4 1.85 1.85 0 0 0 1.7 1.4M358.3 65.4l-.3 .6M359 69.8l.2 .7 .5 .4M359 69.8l-.2 .5M359.2 69.7l-.2 .1M359.2 69.7l.2 .6 .5 .5M359.2 69.7l.7-.1 .6 .2-.2 .6-.4 .4M359.7 70.9l-.5 .1M359.9 70.8l6.6 3.9-.2 .1-6.6-3.8M359.9 70.8l-.2 .2M360.1 61.3l-.9 8.4"/>
<path d="M360.1 61.3l.7-.1 .6 .2M361.3 77.7h.4M361.3 77.7h-.5M361.4 61.4l6.7 3.8M361.4 61.4l-.9 8.4 6.7 3.8M362.1 76.5l.3 .4M362.1 76.6l-.2 .5-.5 .4 .5 .1M362.6 73l-.5 3.6M366.3 74.8h.5M366.3 74.8h-.4M366.5 74.6l.5 .1M367.2 73.6l.2 .4"/>
<path d="M367.2 73.6l-.3 .6-.4 .4M367.3 62l.7 1.3 .1 1.9M367.3 62l.1 .1M368.1 65.2l.3 .4M368.1 65.2l-.9 8.4M58.3 215.4l.3 .4M58.3 215l.3 .5M58.6 215.8l.1 .5M58.6 215.5l7 1.9M58.6 215.5v.3M58.6 215.8l4.1 3.2M58.8 214h.4l-.6 .8v.7"/>
<path d="M64.5 211l4 1M64.5 211l-5.3 3 8.8 2.4M64.5 210.9l-.4 .1M65 210.9h-.5M68.9 211.6h.5M69.1 211.5h.9M69.3 211.7l.3-.2 6.6 3.9M69.3 211.7l6.7 3.8M69.3 211.6l-.4 .5-.2 .6-.3-.4M73.2 213.3l.5-3.6 6.7 3.9M73.5 209.4l.3 .3M74 208.7h.4l-.4 .4-.2 .6"/>
<path d="M74.1 208.6h1M74.4 208.8l.2-.2 6.6 3.9-.2 .1zM76 215.5l-.4 .4-.2 .6 .6 .2 .6-.1M76 215.5l.5 .4 .2 .7M76.2 215.4l-.2 .1M76.2 215.4l.5 .4 .1 .7 .3-.5M76.6 216.6l.3-.1 .7 4.4M76.6 216.6l-.9 8.4M76.6 215.3l-.4 .1M80.4 213.6l-.7 5.2-2.3-1.3M80.7 219.6a2.8 2.8 0 0 1 .6 3.3 5.6 5.6 0 0 1-3.8 4l-.9-.2M81 218.9l-.7 .1-.6-.2 .2 .5"/>
<path d="M81 218.9a2.27 2.27 0 0 1 1.9 2.8 7.3 7.3 0 0 1-5 6.5 2.05 2.05 0 0 1-2.2-2.3l.1-1.4 .5-1.5 1.3-2.1M81 218.9l-.3 .4-.4 .2M81.1 212.6l-.5 .4-.2 .5M81.1 212.6l.4 .4 .2 .7-.6 .1-.7-.2M81.3 212.5l.4 .4 .2 .7M81.7 212.4l-.5 .1M81.9 213.6l.9 7.3 .3-.5M81.9 213.6l-.2 .1-.7 5.2M82.2 213.1l-.3 .5M32.8 230l.4 .9M33.7 228.7h-.3M33.7 228.7l-.4 .4-.2 1-.3-.4"/>
<path d="M37.8 234.5l-4 2.4 7.9 2.9M39 225.6l10.3 2.8-5.4 3-10.2-2.7M39 225.6l-5.3 3.1M39 225.6h-.3M39.5 225.5l-.5 .1M41.1 237.1l-.1-.3a2.36 2.36 0 0 1 3.6-1 9.6 9.6 0 0 1 4.9 8.9 2.6 2.6 0 0 1-4.1 2 9 9 0 0 1-4.4-5.9l.7-1M41.7 239.8l.5 .4 .3 .6M42.5 239.3l-.8 .5M43.2 236.3l-.7 .7 .8-.5M43.3 232.9l-10.2-2.8v.4l8.2 6.4 .6 .2 .6-.1-.1 .2M43.4 232.9v-.7l.6-.8a15.2 15.2 0 0 1 9 11.2 7.2 7.2 0 0 1-1.3 6.9l-.6 .4M43.4 232.9a13.7 13.7 0 0 1 8.1 10 6.3 6.3 0 0 1-1.4 6.3 3.7 3.7 0 0 1-3.2 .5"/>
<path d="M44.4 236.2l-4.1 2.4M45.8 236.9l-3.8 2.3M57.1 227.5l1.5 .9 1.4 .6h2M58.5 230.7l2.4 .4 1.6-.4 4.3 2.5 .3-1 .8-.8M65.7 235.3v5.1M67 236l-.2-.3 12.7 7.3v-2.5l-12.7-7.3v2.5l-3.2-1.9v7.2l3.2 2M67.5 220.7l.3 .4M67.8 221.1l6.6 3.8M67.8 221.1l.9-8.4 6.6 3.8-.9 8.4M67.8 221.1v1.3l.5 1.5a3.8 3.8 0 0 1-.2 5l-1.6 1.5M68.3 227.8l-3.3 1.9 15.6 9M68.5 224.2l.1 .1"/>
<path d="M68.6 224.3l6.6 3.8M68.9 225.1l-6.9 4M74.4 224.9l.1 1.9 .8 1.3M74.4 224.9l.7 .2 .6-.1 .1 1.6 .6 1.1M75.3 228.1a3.9 3.9 0 0 1-.6 4.6l-1.5 1.6M75.3 228.1a.93 .93 0 0 0 1.1-.4 4.3 4.3 0 0 1 0 4.8l-.6 1M77.6 220.9v.2M77.8 220.3l-.2 .6M80.6 238.7l-.8 1-.2 .8M81.7 226.5l10 5.8M82.3 224.4v.1a4.2 4.2 0 0 0-.2 4.6l.7 .4M82.8 220.9v1.7l-.7 1.8"/>
<path d="M83 222.4l.7 2.2 .4 2.8M83.5 234.6a4.2 4.2 0 0 1 5.7 .4 1.85 1.85 0 0 1-2 2.1l-1.4 .1a2.6 2.6 0 0 1-2.7-1.7zM83.9 236.1a2.58 2.58 0 0 1 3.4-1.2 1.43 1.43 0 0 1 1.2 1.2M84.1 228l-.8 .3-1.1-.1M92.5 232.2l-.8 .1a3.3 3.3 0 0 1 1.8 4.9 9.9 9.9 0 0 1-8.9 2.7l-2.5-.6-1.5-.6M95.6 239a5.8 5.8 0 0 1-4.8 4.7l-3.3 .7h-2.7v7.1a12.7 12.7 0 0 0 9.5-2.6 4 4 0 0 0 1.3-2.7M95.6 236.7a5.8 5.8 0 0 1-4.7 4.7 15 15 0 0 1-11.4-.9M42.5 240.8a7.3 7.3 0 0 0 4.5 4.8l1.5-.2M42.5 240.8l-1.5 .4-8.6-3.2 10.8 9.6 3.7 2.1M42.6 247.4l.6 .2 .2 .3M43.3 240.3l-.8 .5M46.9 249.7l.6 .5 .7 .3"/>
<path d="M46.9 249.7l.2 .3M58.8 245.5a18 18 0 0 1 3.7 4.4l17 9.8M65.1 247.7l12.6 7.3M65.1 240.6l12.7 7.3M65.7 242.5v5M66.8 249.9v2.7l.3 .5M66.8 243l-3.2-1.9v7l3.2 1.8M66.8 243l.1 .2M66.8 249.9l12.7 7.4v2.4M67.4 249l-.4 .4-.2 .5M67.4 241.9l-.4 .4-.2 .5 12.7 7.3v.2l-12.7-7.3M67.5 259.7l.3 .3"/>
<path d="M68.3 255.7l.3 .2M68.6 255.9l-.8 2.4v1.7M68.6 255.9l6.6 3.8M69.1 254.2l-.5 1.7M75.2 259.7l-.7 2.5-.1 1.7 .7 .1 .6-.2 .1-1.7 .6-1.8M75.3 259.7l1.1 .6M75.8 258.1l-.6 1.6M77 258.7l-.6 1.6M77.2 258.9a5.8 5.8 0 0 0-.9 6.2l.8 .6 .5 .1M77.9 249.5v5.9M77.9 242.3v6M79.6 259.7l.3 .7"/>
<path d="M87 244.8l.6 .4a1.12 1.12 0 0 1-1.6 1.1M87.2 244.8a.86 .86 0 0 1 .7 1 .86 .86 0 0 1-1 .6l-.9 .1M87.3 252.1a.69 .69 0 0 1 .3 .8 .69 .69 0 0 1-.7 .4l-.9 .1M87.5 252a.77 .77 0 0 1 .4 .9 .77 .77 0 0 1-.7 .6l-1.2 .2M87.6 244.7a.99 .99 0 0 1 .8 1 .99 .99 0 0 1-.9 1l-1.5 .3M87.8 252a.97 .97 0 0 1 .6 1.1 .97 .97 0 0 1-.9 .7l-1.5 .3M93.7 242.5v2.9M93.7 249.9v2.7M94.6 252.7a4.8 4.8 0 0 1-3.8 4.2l-2.3 .6-2.5 .2M95 245.5a4.7 4.7 0 0 1-3.3 4.1l-3.2 1-2.7 .2M95.6 255.9a5.8 5.8 0 0 1-4.7 4.7 15 15 0 0 1-11.4-.9M95.6 246.5a5.8 5.8 0 0 1-4.8 4.7l-3.3 .6h-2.7v7.2a12.7 12.7 0 0 0 9.5-2.6 4 4 0 0 0 1.3-2.8"/>
<path d="M67.8 260l6.6 3.9 .9 7.3-6.6-3.8zM68.4 267l.5 .7M75.7 263.8l.9 7.3M76.1 261.9l3.6 2.1M76.2 263.9l1 .6M76.4 260.9l3.6 2.1M76.6 264.4l.6 .1M76.7 271.1l-.7 .2-.7-.1 .2 .3M76.7 271.1l-.2 .4M77.1 270.7l-.5 .7M77.2 264.5l.2 .1M77.2 264.5a1.02 1.02 0 0 1 .4 1.3"/>
<path d="M77.6 265.8l-.7 5.2-.3 .1M77.7 266.8l2.7 1.5M77.8 265.5l-.2 .3M79.7 264l.7 4.3M80 262.9l-.3 1M80 262.9l1 .9M80.4 268.3l.2 .3M81 263.8l.7 4.4M81 263.8l-.7 .3-.6-.2M81.1 261l-1.1 2M81.7 268.2l-.6 .2-.7-.1M81.7 268.2l-.2 .4"/>
<path d="M82.2 267.8l-.5 .7M82.4 261.5l-1.4 2.3M82.6 261.5l-.7 6.6-.2 .1"/>
</g>
<circle cx="354.2" cy="18.1" r=".18" fill="#000"/>
<!-- layer: Visible -->
<g fill="#000">
<circle cx="321.9" cy="111.9" r=".25"/>
<circle cx="337.6" cy="138.4" r=".25"/>
<circle cx="93.7" cy="245.4" r=".25"/>
</g>
<!-- layer: Border -->
<g fill="none" stroke="#000" stroke-width=".25">
<path d="M15 .1h-15v15M20 10.1h390v276.9h-390zM65 5.1v5M115 5.1v5M165 5.1v5M215 5.1v10M265 5.1v5M315 5.1v5M365 5.1v5M405 .1h15v15M15 52.9h5M410 52.9h5"/>
<path d="M15 100.7h5M410 100.7h5M15 148.6h10M405 148.6h10M15 196.4h5M410 196.4h5M15 244.2h5M410 244.2h5M0 282.1v14.9h15M65 287v5M115 287v5M165 287v5"/>
<path d="M215 282.1v9.9M265 287v5M315 287v5M365 287v5M420 282.1v14.9h-15"/>
</g>
<!-- layer: TitleBlock -->
<path d="M230 240.1h180v46.9h-180zM230 250h180M254 240.1v9.9M288 240.1v46.9M349 240.1v46.9M288 260.1h122M349 277.1h61M359 277.1v9.9M395 277.1v9.9" fill="none" stroke="#000" stroke-width=".36"/>
<!-- layer: Dimensions -->
<g fill="none" stroke="#000" stroke-width=".25">
<path d="M52.9 13.1v20.9M56.4 15.1h11.8M71.7 13.1v20.9M199.5 15l-27.3 9.9M39.6 27.3h15.5M58.7 27.3h7.3M58.7 25.3v8.7M66 25.3v8.7M69.5 27.3h3.5M71.7 38v49M77.4 27.3h49.8M78 31.8v55.2"/>
<path d="M125.2 30.8v37.1M163.1 28.2l-3.3 1.2M168.9 26.1l-2.5 .9M188.6 36.1v3.5M66.7 51h30.1M73.7 48.1h41.6M73.7 50.6h41.6M87.3 55.2v3.5M94.8 54.6v4.1M102.1 55.6v3.5M113.3 41.1v3.5M113.3 48.1v2.5"/>
<path d="M113.3 54.1v8.8M171.5 59.7v19.5M186.6 43.1h7.9M186.6 46h7.9M188.6 43.1v2.9M188.6 49.5v12.9M212.1 44.7l-3.5 .1M217.7 44.5l-2.1 .1M251 43.5l-29.9 .9M54.2 62.6h49.9M64.7 62.8l.2 .6M65.5 66.9l2.7 14.7"/>
<path d="M66 61.4l.6 1.1M66.7 62.2h30.1M68.3 65.6l7.2 13M77.4 71.4h49.8M87.3 62.2v.4M87.3 66.1v12.7M102.1 62.6v8.8M102.1 74.9v3.5M141.9 77.1h18M163.4 68.3v10.8M163.4 77.1h8.1M175 77.2h13.4"/>
<path d="M175 77.1h3.5M191.9 68.3v10.9M224 77l-14.6 12.1M320.4 65.9v45.5M323.8 67.9h11.8M339.1 65.9v45.5M341.8 74.3l-12.6 14.2M53.3 85.1h14.9M71.7 85.1h6.3M81.4 85.1h3.6M174.4 96.7l3.6 14.9M179.6 91.1l7.3 20"/>
<path d="M188.6 94.3l3.4 14.4M206.7 91.3l-.8 .6M319.4 90l3.4 .5M321.1 88l-3.3 1M323.9 85.1l3.3 11.5M326.3 90.9l6 .8M326.9 91.2l-.6 .7M327.4 84.1l3.3 11.5M327.9 86l-3.4 1M335.7 92.1l15.5 2.1M346.4 80.8l-15.1 4.3M364.4 99l-27.1 2.5"/>
<path d="M162.6 101l13.4 17.3M178.9 115l5 20.4M192.8 112.1l1.7 7.4M225.8 112.7l-1.3 .8M239.1 104.6l-10.3 6.3M297.4 112h22.5M297.4 114.7h8.6M299.4 105v3.4M299.4 112v2.7M299.4 118.2v15.6M322.1 102.9l-3.5 .3M333.9 101.8l-8.3 .8"/>
<path d="M339 113l-1.4 .5M353.8 108.1l-11.5 3.8M50.8 136.2v32.9M96.5 136.2v32.9M178.1 121l6.5 8.3M184.7 138.8l.8 3.4M186.7 132.1l2.2 2.8M218.6 138.4h49.7M226 125.3l-.6 .1M245.7 123.6l-16.2 1.4M195.6 147.1v19.8M206.9 147.1v19.8"/>
<path d="M207.9 159.5h60.4M266.3 141.9v14M322.2 142l-20.4 17M54.3 167.2h38.7M199.1 164.9h4.3M151.6 192.6l11.9 11.6M147.5 203.4h15M149.5 206.9v38.8M166 206.7l3.3 3.2M171.8 212.4l2.5 2.4M195.6 202.4v16.8M199.1 204.4h4.3"/>
<path d="M206.9 202.4v16.8M207.9 218.6h22M218.6 216.9h24.4M223.4 219.8l-6.8 6.5M239.5 204.2l-13.6 13.1M245.8 208.1l-24.2 15.1M157.4 239.4h5.1M159.4 232.4v3.5M159.4 239.4v9.8M207.9 234h22M211.7 229.4l-3 1.8M218.6 225.1l-4 2.4"/>
<path d="M218.6 235.7h24.4M227.9 222.1v8.4M241 220.4v11.8M147.5 249.2h15M159.4 252.7v3.5"/>
</g>
<g fill="#000" stroke="#000" stroke-width=".25">
<path d="M52.9 15.1l3.5-.6v1.2zM68.2 14.5l3.5 .6-3.5 .6zM55.1 26.7l3.6 .6-3.6 .5zM66 27.3l3.5-.6v1.1zM125.2 27.3l.6 3.5h-1.2zM162.9 27.7l3.5-.7-3.1 1.8zM168.9 26.1l3.1-1.7 .4 1.1zM188 39.6h1.2l-.6 3.5zM86.7 58.7h1.2l-.6 3.5zM94.2 58.7h1.2l-.6 3.5zM94.8 51l.6 3.6h-1.2zM101.5 59.1h1.2l-.6 3.5z"/>
<path d="M112.7 44.6h1.2l-.6 3.5zM113.3 50.6l.6 3.5h-1.2zM188.6 46l.6 3.5h-1.2zM212 44.1l3.6 .5-3.5 .7zM217.7 44.5l3.4-.7 .1 1.2zM64.9 63.4l1.2 3.3-1.2 .3zM66.6 62.5l2.2 2.8-1 .5zM87.3 62.6l.6 3.5h-1.2zM102.1 71.4l.6 3.5h-1.2zM124.6 67.9h1.2l-.6 3.5zM159.9 76.5l3.5 .6-3.5 .6zM171.5 77.2l3.5-.5v1.1z"/>
<path d="M171.5 77.1l3.5-.6v1.2zM188.4 76.7l3.5 .5-3.5 .6zM320.4 67.9l3.4-.6v1.2zM335.6 67.3l3.5 .6-3.5 .6zM68.2 84.5l3.5 .6-3.5 .5zM78 85.1l3.4-.6v1.1zM209 88.6l.7 .9-3 1.8zM321 87.4l3.5-.4-3.2 1.6zM322.9 89.9l3.4 1-3.5 .2zM328.8 88.2l.9 .7-2.8 2.3zM327.9 86l3.2-1.5 .3 1.1zM332.3 91.7l3.5-.1-.2 1.1z"/>
<path d="M175.5 118.6l.9-.7 1.7 3.1zM177.5 111.7l1.1-.3 .3 3.6zM186.4 111.3l1.1-.4 .7 3.4zM191.4 108.9l1.2-.3 .2 3.5zM225.8 112.7l2.7-2.3 .6 1zM298.8 108.4h1.2l-.6 3.6zM299.4 114.7l.6 3.5h-1.2zM322.1 102.3l3.5 .3-3.4 .9zM333.9 101.8l3.4-.9 .1 1.2zM339 113l3.2-1.7 .3 1.1zM183.9 135.4l1.4 3.2-1.2 .3zM184.6 129.3l2.6 2.4-.9 .8z"/>
<path d="M226 125.3l3.4-.9 .1 1.2zM265.7 155.9h1.2l-.6 3.6zM266.3 138.4l.6 3.5h-1.2zM321.8 141.6l3.1-1.8-2.3 2.7zM50.8 167.2l3.5-.6v1.1zM93 166.6l3.5 .6-3.5 .5zM195.6 164.9l3.5-.6v1.2zM203.4 164.3l3.5 .6-3.5 .6zM149.5 203.4l.6 3.5h-1.2zM163.9 203.8l2.1 2.9-2.9-2.1zM169.3 209.9l2.9 2-.8 .9zM195.6 204.4l3.5-.6v1.2z"/>
<path d="M203.4 203.8l3.5 .6-3.5 .6zM225.5 216.9l.8 .9-2.9 2zM158.8 235.9h1.2l-.6 3.5zM211.3 228.9l3.3-1.4-2.6 2.4zM218.6 225.1l2.7-2.4 .6 1zM227.9 218.6l.6 3.5h-1.2zM227.3 230.5h1.2l-.6 3.5zM240.4 232.2h1.2l-.6 3.5zM241 216.9l.6 3.5h-1.2zM148.9 245.7h1.2l-.6 3.5zM159.4 249.2l.6 3.5h-1.2z"/>
</g>
<!-- layer: Annotations -->
<g fill="none" stroke="#000" stroke-width=".25">
<path d="M60 110.8l1.7 1.7"/>
<circle cx="73.6" cy="124.4" r="16.9"/>
</g>
<g font-size="7">
<text x="88.4" y="20.7">A (1.25:1)</text>
<text x="53.5" y="109.1">A</text>
<text x="289" y="270.6">XY Joiner</text>
<text x="377.5" y="273">1</text>
<text x="289" y="278.1">V2 X and Y axes</text>
</g>
<g font-size="4.9">
<text x="56" y="13.6">15.02</text>
<text x="187.8" y="17.5" transform="rotate(-20 187.8 17.5)">Ø3.6</text>
<text x="40.9" y="25.7">5.86</text>
<text x="239.1" y="42.3" transform="rotate(-2 239.1 42.3)">Ø2.8</text>
<text x="93.2" y="60" transform="rotate(-90 93.2 60)">8.9</text>
<text x="123.6" y="54.1" transform="rotate(-90 123.6 54.1)">35.3</text>
<text x="111.8" y="61.5" transform="rotate(-90 111.8 61.5)">2</text>
<text x="187" y="61.1" transform="rotate(-90 187 61.1)">3.9</text>
<text x="73.5" y="71.9" transform="rotate(61 73.5 71.9)">R1</text>
<text x="100.6" y="68.4" transform="rotate(-90 100.6 68.4)">7</text>
<text x="327" y="66.3">25</text>
<text x="68.1" y="72.5" transform="rotate(79 68.1 72.5)">R.5</text>
<text x="85.7" y="77.7" transform="rotate(-90 85.7 77.7)">.38</text>
<text x="142.9" y="75.5">10.82</text>
<text x="175.6" y="75.7">27.18</text>
<text x="54.6" y="83.5">5.01</text>
<text x="335.6" y="82.2" transform="rotate(-16 335.6 82.2)">4.76</text>
<text x="212" y="84.9" transform="rotate(-39 212 84.9)">R1.24</text>
<text x="331.2" y="84.1" transform="rotate(-49 331.2 84.1)">R1.24</text>
<text x="181.4" y="91.6" transform="rotate(70 181.4 91.6)">R13.41</text>
<text x="190.3" y="95" transform="rotate(77 190.3 95)">R10</text>
<text x="340.6" y="91.2" transform="rotate(7 340.6 91.2)">7.98</text>
<text x="164.7" y="101.1" transform="rotate(52 164.7 101.1)">Ø14</text>
<text x="176.3" y="97.6" transform="rotate(76 176.3 97.6)">Ø28</text>
<text x="347" y="99" transform="rotate(-5 347 99)">Ø11.03</text>
<text x="231.9" y="107.2" transform="rotate(-31 231.9 107.2)">R2</text>
<text x="346.2" y="109" transform="rotate(-18 346.2 109)">R2</text>
<text x="233.9" y="123.1" transform="rotate(-5 233.9 123.1)">R.75</text>
<text x="297.8" y="132.5" transform="rotate(-90 297.8 132.5)">3.65</text>
<text x="264.8" y="155" transform="rotate(-90 264.8 155)">28.03</text>
<text x="301.7" y="157.1" transform="rotate(-40 301.7 157.1)">R5.06</text>
<text x="71.3" y="165.6">61</text>
<text x="198.4" y="163.3">15</text>
<text x="153.7" y="192.3" transform="rotate(45 153.7 192.3)">Ø6.2</text>
<text x="198.4" y="202.8">15</text>
<text x="228.1" y="213" transform="rotate(-44 228.1 213)">R12.5</text>
<text x="234.9" y="213" transform="rotate(-32 234.9 213)">Ø6.2</text>
<text x="148" y="228.6" transform="rotate(-90 148 228.6)">61</text>
<text x="226.3" y="232.4" transform="rotate(-90 226.3 232.4)">20.49</text>
<text x="239.4" y="229" transform="rotate(-90 239.4 229)">25</text>
<text x="157.9" y="247.2" transform="rotate(-90 157.9 247.2)">13</text>
<text x="231" y="248.5">Design</text>
<text x="289" y="248.5">Alex Mous</text>
<text x="325.4" y="248.5">15-Feb-19</text>
<text x="350" y="248.5">Alex Mous</text>
<text x="386.4" y="248.5">15-Feb-19</text>
<text x="289" y="258.6">PDF</text>
<text x="350" y="258.6">Complete</text>
<text x="350.6" y="285.7">1.5</text>
<text x="360" y="285.5">15-Feb-19</text>
<text x="399.1" y="285.7">1/1</text>
</g>
<g font-size="3.5">
<text x="39" y="8.8">1</text>
<text x="88.8" y="8.8">2</text>
<text x="138.8" y="8.8">3</text>
<text x="188.7" y="8.8">4</text>
<text x="238.8" y="8.8">5</text>
<text x="288.7" y="8.8">6</text>
<text x="338.8" y="8.8">7</text>
<text x="388.8" y="8.8">8</text>
<text x="16.4" y="30.2">A</text>
<text x="411.4" y="30.2">A</text>
<text x="16.2" y="78">B</text>
<text x="411.2" y="78">B</text>
<text x="16.2" y="125.9">C</text>
<text x="411.2" y="125.9">C</text>
<text x="16.2" y="173.7">D</text>
<text x="411.2" y="173.7">D</text>
<text x="16.2" y="221.6">E</text>
<text x="411.2" y="221.6">E</text>
<text x="16.2" y="269.4">F</text>
<text x="411.2" y="269.4">F</text>
<text x="39" y="290.8">1</text>
<text x="88.8" y="290.8">2</text>
<text x="138.8" y="290.8">3</text>
<text x="188.7" y="290.8">4</text>
<text x="238.8" y="290.8">5</text>
<text x="288.7" y="290.8">6</text>
<text x="338.8" y="290.8">7</text>
<text x="388.8" y="290.8">8</text>
</g>
<g font-size="2.5">
<text x="231" y="242.9">Dept.</text>
<text x="255" y="242.9">Technical reference</text>
<text x="289" y="242.9">Created by</text>
<text x="350" y="242.9">Approved by</text>
<text x="289" y="252.8">Document type</text>
<text x="350" y="252.8">Document status</text>
<text x="289" y="262.9">Title</text>
<text x="350" y="262.9">DWG No.</text>
<text x="350" y="279.9">Rev.</text>
<text x="360" y="279.9">Date of issue</text>
<text x="396" y="279.9">Sheet</text>
</g>
</svg>
